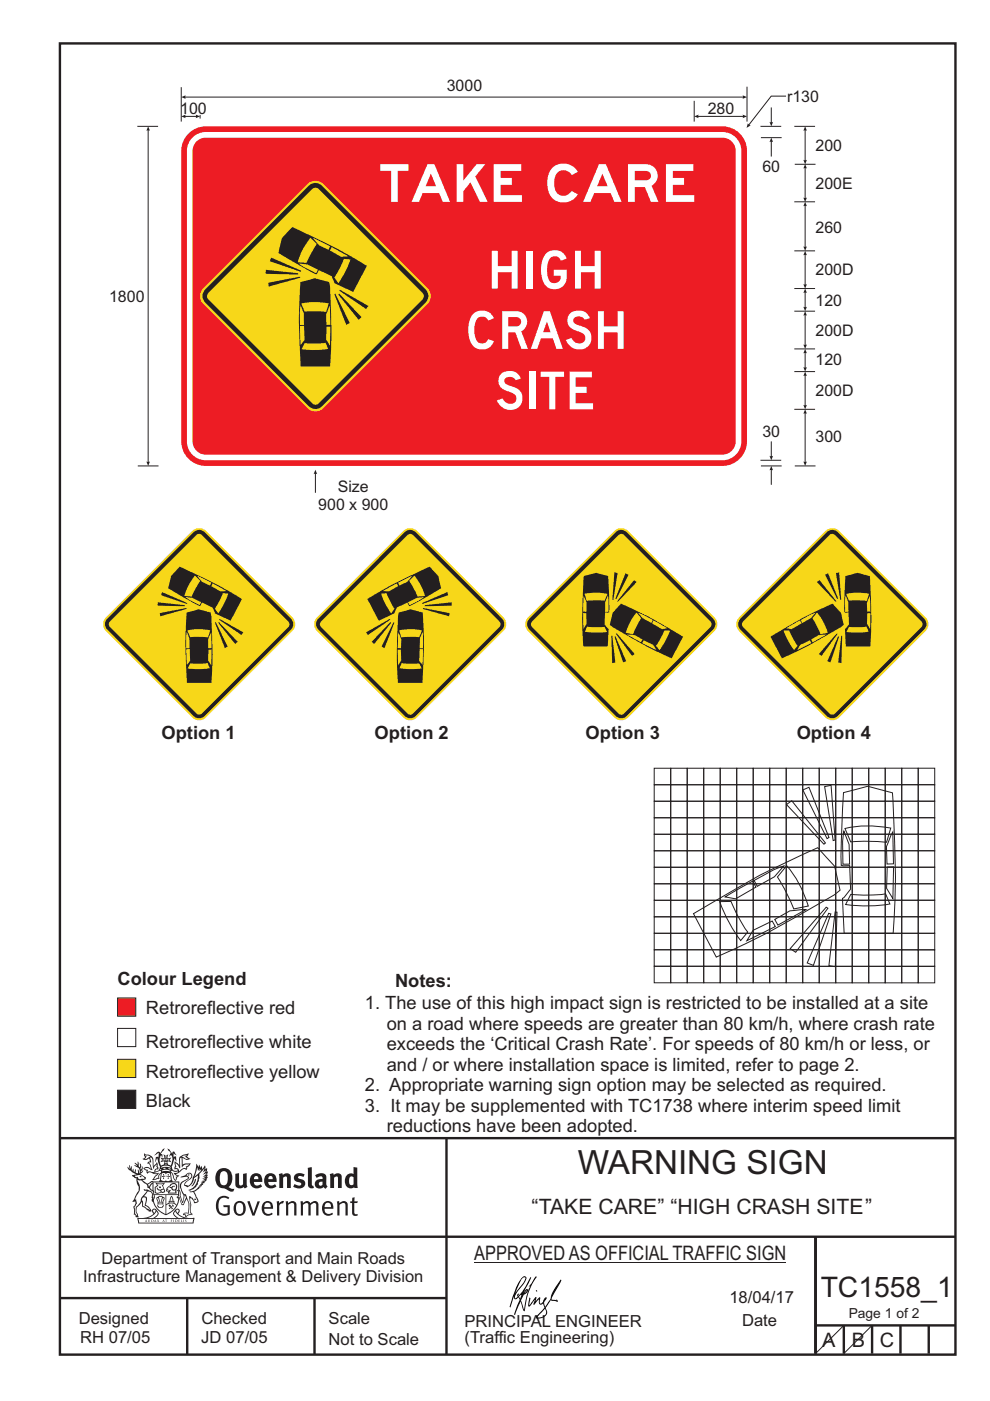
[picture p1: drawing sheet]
<svg xmlns="http://www.w3.org/2000/svg" width="210mm" height="297mm" viewBox="0 0 210 297" stroke-linecap="round" stroke-linejoin="round" font-family="sans-serif">
<g fill="none" stroke="#231f20" stroke-width=".51">
<path d="M12.7 9.2h190v278h-190zM12.7 241.3h189.9M94.7 241.4v45.8M12.7 262.2h190.1M12.7 275.2h82M39.7 275.2v12M66.7 275.2v12M173 262.2v24.8M173 281h29.7M179 281v6M185 281v6M191 281v6"/>
<path d="M197 281v6"/>
</g>
<path d="M100.6 267.7h66.2" fill="none" stroke="#231f20" stroke-width=".21"/>
<g fill="#231f20">
<path d="M47 248.5a2.55 2.55 0 0 0 0 2.7l.3 .1a.81 .81 0 0 0 1-.9v-.6a1.04 1.04 0 0 0-1.1-1.5zM46.3 248.1a1.82 1.82 0 0 1 2.1-.2 1.82 1.82 0 0 1 .9 1.9 2.29 2.29 0 0 1-.8 1.9l.7 .3h.5l-.2 .6a2.87 2.87 0 0 1-2-.7 2.12 2.12 0 0 1-1.7-3.1z" fill-rule="evenodd"/>
<path d="M49.9 248.9l.8-.2v2a.46 .46 0 0 0 .2 .6 .46 .46 0 0 0 .7-.2v-2.2l.7-.2v2.4l.2 .5-.6 .4-.2-.3a1.02 1.02 0 0 1-1.2 .2 1.02 1.02 0 0 1-.6-1.1z" fill-rule="evenodd"/>
<path d="M54 249.5l-.1 .5h.9a.49 .49 0 0 0-.2-.6 .49 .49 0 0 0-.6 .1zM53.4 249.2a1.34 1.34 0 0 1 1.6-.3 1.34 1.34 0 0 1 .6 1.5v.2h-1.7a.77 .77 0 0 0 .5 .8 .77 .77 0 0 0 .9-.3l.3 .4a1.59 1.59 0 0 1-2.1 .2 1.59 1.59 0 0 1-.4-2z" fill-rule="evenodd"/>
<path d="M57 249.5l-.1 .5h.9a.49 .49 0 0 0-.2-.6 .49 .49 0 0 0-.6 .1zM56.4 249.2a1.34 1.34 0 0 1 1.6-.3 1.34 1.34 0 0 1 .7 1.5v.2h-1.8a.77 .77 0 0 0 .5 .8 .77 .77 0 0 0 .9-.3l.3 .4a1.59 1.59 0 0 1-2 .2 1.59 1.59 0 0 1-.5-2z" fill-rule="evenodd"/>
<path d="M59.1 248.9l.8-.2 .1 .4a.95 .95 0 0 1 1-.3 .95 .95 0 0 1 .7 .8v2.3h-.8v-2.3a.46 .46 0 0 0-.8 .1v2.2h-.9z" fill-rule="evenodd"/>
<path d="M62.5 249.1a1.75 1.75 0 0 1 2.1-.1l-.2 .5-.6-.2a.43 .43 0 0 0-.6 .3l.4 .3a1.04 1.04 0 0 1 1.2 1.2 1.04 1.04 0 0 1-1.4 .9l-1.2-.4 .3-.6 1 .4 .4-.4a.88 .88 0 0 0-1-.5l-.4-.2-.1-.4z" fill-rule="evenodd"/>
<path d="M65.3 247.6l.8-.2 .1 3.8 .2 .2 .2 .5a.88 .88 0 0 1-1-.1 .88 .88 0 0 1-.3-1z" fill-rule="evenodd"/>
<path d="M67.8 250.6a.43 .43 0 0 0-.1 .7 .43 .43 0 0 0 .7-.1v-.7zM66.8 249.2a1.7 1.7 0 0 1 2.4 .1v1.8l.3 .4-.4 .5-.5-.3a1.03 1.03 0 0 1-1.7-.2 1.03 1.03 0 0 1 .8-1.5h.7v-.4a.8 .8 0 0 0-1.2 .1z" fill-rule="evenodd"/>
<path d="M69.9 248.9l.8-.2 .1 .4a.95 .95 0 0 1 1-.3 .95 .95 0 0 1 .7 .8v2.3h-.8v-2.3a.46 .46 0 0 0-.8 .1v2.2h-.8z" fill-rule="evenodd"/>
<path d="M74.3 249.5a1.48 1.48 0 0 0 0 1.7l.4 .1 .3-.2v-1.5l-.3-.2zM75 247.4l.8 .2 .1 4.3h-.7l-.1-.2a1.26 1.26 0 0 1-1.4 0 1.26 1.26 0 0 1-.6-1.3 1.29 1.29 0 0 1 .5-1.3 1.29 1.29 0 0 1 1.4-.2z" fill-rule="evenodd"/>
<path d="M46.4 253.9a1.72 1.72 0 0 1 2.2 0l-.2 .3a1.24 1.24 0 0 0-1.4-.1 1.24 1.24 0 0 0-.7 1.3 1.49 1.49 0 0 0 1.3 2l.7-.2v-1.3h-.9l-.1-.4h1.4v2a1.93 1.93 0 0 1-2.2-.1 1.93 1.93 0 0 1-.7-2.2l.2-.7z" fill-rule="evenodd"/>
<path d="M50.3 255.2a1.65 1.65 0 0 0 .3 2.2 .99 .99 0 0 0 1-1.5 .78 .78 0 0 0-.4-.8 .78 .78 0 0 0-.9 .1zM50 254.9a1.33 1.33 0 0 1 1.6-.1 1.33 1.33 0 0 1 .5 1.5 1.31 1.31 0 0 1-1.3 1.5 1.31 1.31 0 0 1-1.3-1.6l.1-.5z" fill-rule="evenodd"/>
<path d="M52.5 254.7l.4-.1 .9 2.6 .8-2.5h.5l-1.1 3h-.5z" fill-rule="evenodd"/>
<path d="M56.2 255.2l-.2 .7h1.4a.7 .7 0 0 0-.3-.8 .7 .7 0 0 0-.9 .1zM55.9 255a1.22 1.22 0 0 1 1.5-.2 1.22 1.22 0 0 1 .5 1.5h-1.9a.93 .93 0 0 0 .5 1 .93 .93 0 0 0 1.2-.2l.1 .3a1.43 1.43 0 0 1-1.7 .1 1.43 1.43 0 0 1-.6-1.7z" fill-rule="evenodd"/>
<path d="M58.7 254.8l.4-.2 .1 .5 .4-.3 .6-.2-.2 .6a.66 .66 0 0 0-.8 .6v1.9h-.4z" fill-rule="evenodd"/>
<path d="M60.6 254.8l.4-.2 .1 .5a.94 .94 0 0 1 1-.4 .94 .94 0 0 1 .8 .7v2.3h-.5l-.1-2.5a.81 .81 0 0 0-1.2 .3v2.2h-.4z" fill-rule="evenodd"/>
<path d="M63.7 254.7l.5-.1 .1 .5 .4-.3a.78 .78 0 0 1 1.1 .3 .9 .9 0 0 1 1-.5 .9 .9 0 0 1 .7 .8v2.3h-.4l-.1-2.5a.67 .67 0 0 0-1.1 .3v2.2h-.5v-2.4l-.4-.2-.7 .4v2.2h-.5z" fill-rule="evenodd"/>
<path d="M69 255.2l-.2 .7h1.4a.7 .7 0 0 0-.3-.8 .7 .7 0 0 0-.9 .1zM68.7 255a1.22 1.22 0 0 1 1.5-.2 1.22 1.22 0 0 1 .5 1.5h-1.9a.93 .93 0 0 0 .5 1 .93 .93 0 0 0 1.2-.2l.1 .3a1.44 1.44 0 0 1-1.7 .1 1.44 1.44 0 0 1-.6-1.7z" fill-rule="evenodd"/>
<path d="M71.4 254.8l.5-.2 .1 .5a.94 .94 0 0 1 1-.4 .94 .94 0 0 1 .7 .7v2.3h-.4l-.1-2.5a.81 .81 0 0 0-1.2 .3v2.2h-.5z" fill-rule="evenodd"/>
<path d="M74.7 254l.5-.2v.9h.7l-.1 .4h-.7l.1 2.2 .1 .1h.5l.1 .3a.75 .75 0 0 1-1.2-.6v-2h-.4v-.4h.4z" fill-rule="evenodd"/>
<path d="M30.8 244.9l1.1 .3-.9 .5h-.4l.5-.5zM31.8 245.5l.2-.1a2.44 2.44 0 0 1 .4 2l.1 .4 .7-1-.1 .6 .3 .3a.57 .57 0 0 0-.6 .8l-1-.2-.5 .2 .1-.5-.7-.2 .6-.2 1 .5 .1-.1-.6-1.3-.2-.1 .5-.1zM30.7 244.5l-.2 .4 .3 .4-.6 .4a1.04 1.04 0 0 0 1.4-.1l.2 .7h-.4l-.2 .4a.94 .94 0 0 1 .9 1.1l-.2-.1a1.16 1.16 0 0 0-1.5-.1l.3 .4 .4 .2 .1 .5 .2 .2v-.2a.94 .94 0 0 1 1.1 .2h.9l-1.2 1.2a1.13 1.13 0 0 0 1.2-.2l.4-.1-.1-.4 .5-.7a.83 .83 0 0 0-.6 1.1l-.3-.1-.7 .3 1.1-1.4-.5 .2-.5-.1 1.3-.5-.2-.2-.8 .4v-.3l.2-.2 .3 .1 .1-.3-.2-.4v-.6l-.2-.3-.6 .9v-.7a1.42 1.42 0 0 0-1.7-1.8z" fill-rule="evenodd"/>
<path d="M38.5 245.3l.5-.3 .7-.1-.6 .3 .8 .5h-.3zM38.3 245.5h.2l.1 2a1.69 1.69 0 0 1 1.5-.7l-.7 .5 .1 .5a1.1 1.1 0 0 0-1.5 .6l-.1-.5-.2-.2h-.5l.2-.4-.2-.7a1.42 1.42 0 0 1 .8 1.1l.2-.1zM37.1 246.2l.1 1-.2 .3v.5l.6-.1 .1 .2a.96 .96 0 0 1-1.1-.1l-.1 .1a1.06 1.06 0 0 0 1.3 .2v.1a.72 .72 0 0 1-1 .2l.3 .5 .6 .3-.4 .1-.1 .7-.3-.4-.3-1.1-.4-.4 .4 .9a1.54 1.54 0 0 0 .6 1.2l.2-.3a.58 .58 0 0 1 .5-.7l.1-.2h-.3l-.4-.3 .9-.5a.93 .93 0 0 1 1.1-.5l.1 .2 .2-.1 .1-.5a.99 .99 0 0 0 .7-.9l-1.3 .1-.4 .3v-1.5l.9 .4 .8-.3h-.3l-.5-.4 .4-.7-.7 .2a1.46 1.46 0 0 0-1.3 2.1v.4l-.2-.4z" fill-rule="evenodd"/>
<path d="M35.6 248.9l.2 .1-.1 .4h.3l-.3 .1v.5l-.1-.6h-.3l.3-.1z" fill-rule="evenodd"/>
<path d="M34.6 248.9l.2 .1-.1 .3 .4 .1h-.4v.6l-.1-.5-.3-.1h.3z" fill-rule="evenodd"/>
<path d="M34.3 248.8a.57 .57 0 0 1 .9 .2 .57 .57 0 0 1 .9-.2l.2 1.4-.2 .1a.57 .57 0 0 1-.9-.1 .69 .69 0 0 1-1.1 0zM34.2 248.1l-.3 2.1-.2 .4h2.9l-.1-.4-.3-2.1h-.2v.3l-.8-.1-.9 .1 .1-.3z" fill-rule="evenodd"/>
<path d="M34.2 252.4a.3 .3 0 0 0 .6 0 .3 .3 0 0 0-.6 0zM33.3 251l.3 .3-.3 .3a.79 .79 0 0 0 0 1.3l.8-.2-.1-.3a.55 .55 0 0 1-.7-.6h.1l.1 .3 .4 .1 .8-.2-.4-.7 .4-.3-.7 .1zM33 250.7l1.1 .2 .9-.2-.4 .7 .4 1.1a.56 .56 0 0 1-.8 .3l-.2 .1a.73 .73 0 0 1-.9 .1 .73 .73 0 0 1-.3-.9v-.4l.5-.4z" fill-rule="evenodd"/>
<path d="M35.6 251.9l.7-.5a.58 .58 0 0 1 1-.1 .58 .58 0 0 1-.5 .9l-.2-.3a.43 .43 0 0 1 .6-.3v-.1a.57 .57 0 0 0-.8 .2l-.2-.1-.3 .2 .4 .1a.55 .55 0 0 0 .9 .5v.5h-1.3l.3-.4-.1-.2-.6 .1 .2-.2-.2-.1zM35.4 251.8l-.1 .2a.39 .39 0 0 0 .2 .7l.3-.1-.2 .5h1.9l-.1-.8a.86 .86 0 0 0-.1-1.4 .86 .86 0 0 0-1.3 .4z" fill-rule="evenodd"/>
<path d="M36 254.8h.8v.2h-.8zM36.4 253.8l.2 .8h-.4zM36.4 253.5l-.3 .5-.1 .6h-.2v.4l-.7 .4 .1 .2a1.48 1.48 0 0 1 2.2 .1l.2-.1-.6-.5v-.5h-.2l-.1-.6z" fill-rule="evenodd"/>
<path d="M35.8 255.4l.3 .1 .2 .3 .3-.2-.2-.2a.38 .38 0 0 1 .4 .5l-.1-.2-.3 .3 .3 .2-.3 .2-.1-.3-.4 .3-.1-.2 .4-.3-.2-.1-.1 .1z" fill-rule="evenodd"/>
<path d="M34.5 254h.2v.2l-.3 .6h-.1zM33.6 255.3h.9v.2a.55 .55 0 0 1-.8 .4v-.2h-.2zM33.4 254h.2l.2 .8h-.2zM33.6 255h.8l.1 .1-.8 .1zM33.8 253.7h.5l-.2 1.1h-.2zM33.3 253.8l-.1 .3 .3 1.2a.48 .48 0 0 0-.1 .5 .48 .48 0 0 0 .4 .3l.6-.1a.49 .49 0 0 0 .2-.7l.3-1.2-.1-.3a1.42 1.42 0 0 0-1.5 0z" fill-rule="evenodd"/>
<path d="M33.6 251.6h.5l.1 .3h-.4z" fill-rule="evenodd"/>
<path d="M41.3 250.1l.3-.2-.2 .9-.6 .7h-.2l.5-.7z" fill-rule="evenodd"/>
<path d="M39.7 249l.3-.2 .5 .2a.88 .88 0 0 1-.6 1.1 1.22 1.22 0 0 0-.8 1.3l.5 .2a.72 .72 0 0 0 .9-.4l.5-.8 .2-.6 .8-.6v.3a2.85 2.85 0 0 1-2 2.8l.1 .1a2.13 2.13 0 0 0 1.9-1.5l-.1-.2a2.01 2.01 0 0 0 .3-1.8l1.2-1.3-.4 1 .7-.5-.7 1 .8-.4-.8 .8 .7-.1-.9 .5 .8-.1-.8 .4h.7l-.8 .3 .3 .2h-.4l.2 .4-.4-.1 .2 .3h-.4l.1 .3h-.1a2.16 2.16 0 0 1-2 1l.1 .2h.4a.76 .76 0 0 1 .7 .7l.5 1.2-.6 .2a1.45 1.45 0 0 0-1.2-1.3l.3 1.8-.1 1.9 .4 .2a1.07 1.07 0 0 0-1.2 .4v-.3l-.5-.2a.87 .87 0 0 1 1-.1l.1-.7a4.4 4.4 0 0 0-.6-3.1l-.1-.3h-.2a2.16 2.16 0 0 1-.7-2.2l.3-.3 1.2-.8a.55 .55 0 0 0-.4-.7zM37.8 252.4a.76 .76 0 0 1 .3 1.1l.6 1.6 .4-1.7 .2 .1a.61 .61 0 0 1-.1 .9l-.3 .9h-.2l-.7-1.6-.3 .1a1.18 1.18 0 0 0 .1-1.4zM41.8 247.5l.2 .8 .3-.6v.6l.3-.5a1.9 1.9 0 0 1-1.1 1.4l-.3 .3zM38.2 249.6l1.4-.1 .2 .1v.3l-.5 .3a1.26 1.26 0 0 0-1 1.9l.2 .7a1.84 1.84 0 0 1 .2 2l-.4-1.3a.96 .96 0 0 0-.4-1.3l-.4 .3a.78 .78 0 0 1-.1 1.3l.2 .2h.4l.4 1.1a.38 .38 0 0 0 .2 .4 .38 .38 0 0 0 .4-.1l.6-1.2a2.94 2.94 0 0 1 .3 2.5v.5l-.8-.1-.3 .4v.2l.4-.1 .1 .4 .2 .1a1.02 1.02 0 0 1 1.3-.5l-.1-.4-.3-.1 .2-1.7-.3-1.4 .1 .1a1.14 1.14 0 0 1 .7 .9 .63 .63 0 0 0 .9-.2 .63 .63 0 0 0-.2-.8l-.6-1.3 .9-.6 .2-.3 .2-.1v-.2h.3l-.1-.3h.4l-.1-.3 .5-.1-.2-.2 .5-.4 .1-.2-.3 .1 .5-.6-.3 .1 .3-.6-.4 .1 .4-.5v-.3l-.3 .2 .1-.6v-.3l-.4 .3-.1-.8-.5 .8-.2-.7-.2 .5-.3-.8-.1 .6-.5-.8-.1 1.4-.7 1.9a1.81 1.81 0 0 1-.9 1.4l-.6-.2a1.75 1.75 0 0 1 1.1-1.2 .75 .75 0 0 0 .1-1.3 .75 .75 0 0 0-1.2 .5z" fill-rule="evenodd"/>
<path d="M41.2 254.2l.3-.1 .1 .3h-.4z" fill-rule="evenodd"/>
<path d="M29.4 258.4h11.6l-.2 .8h-11.3zM31.3 258.2l.5-.1a2.48 2.48 0 0 0 1.4-1.3l.2 .6-.5 .5-.4 .3zM32.5 256.6l.3-.2 .2 .2-.3 .6zM37.2 256.8a2.65 2.65 0 0 0 1.8 1.4h-1.1l-.5-.3-.5-.5zM37.4 256.6l.2-.2 .3 .2-.3 .6zM29.2 258.2l.1 1.2h11.7l.3-1.1-.2-.1a4.1 4.1 0 0 1-3.3-.9l.3-.4-.1-.5a1.06 1.06 0 0 0-1.3 .9l.2 .4 .6 .5h-4.7l.3-.1a.84 .84 0 0 0 .6-.7 .84 .84 0 0 0-.5-.9l-.3-.2-.5 .1-.1 .5 .3 .4a4.2 4.2 0 0 1-3.4 .9z" fill-rule="evenodd"/>
<path d="M31 258.7l.1 .2h-.2zM31 258.6l-.3 .5 .4-.1 .2 .1z" fill-rule="evenodd"/>
<path d="M31.3 258.6h.2v.4a.25 .25 0 0 0 .3-.1 .25 .25 0 0 0-.1-.3h.1a.29 .29 0 0 1 0 .4 .29 .29 0 0 1-.4 0 .29 .29 0 0 1 0-.4z" fill-rule="evenodd"/>
<path d="M32.2 258.6a.22 .22 0 0 1 .3 .2 .22 .22 0 0 1-.3 .2zM32 258.6v.5a.33 .33 0 0 0 .5-.1 .33 .33 0 0 0 0-.4 .33 .33 0 0 0-.5 0z" fill-rule="evenodd"/>
<path d="M32.9 258.7l.1 .2h-.2zM32.9 258.6l-.2 .5 .3-.1 .2 .1z" fill-rule="evenodd"/>
<path d="M33.3 258.6h.2v.2l.3-.2-.2 .2 .2 .3-.3-.2-.1 .2h-.1l.2-.3z" fill-rule="evenodd"/>
<path d="M34.7 258.7l.1 .2h-.2zM34.7 258.6l-.3 .5 .4-.1 .2 .1z" fill-rule="evenodd"/>
<path d="M35 258.6h.4h-.1v.5h-.2l.1-.5z" fill-rule="evenodd"/>
<path d="M36.2 258.6h.3h-.2v.2h.2h-.2l.1 .3h-.2z" fill-rule="evenodd"/>
<path d="M36.7 258.6h.2v.5h-.2z" fill-rule="evenodd"/>
<path d="M37.3 258.6a.22 .22 0 0 1 .3 .2 .22 .22 0 0 1-.3 .2zM37.1 258.6v.5a.33 .33 0 0 0 .5-.1 .33 .33 0 0 0 0-.4 .33 .33 0 0 0-.5 0z" fill-rule="evenodd"/>
<path d="M37.8 258.6h.3h-.1v.2h.1h-.1v.2l.1 .1h-.3z" fill-rule="evenodd"/>
<path d="M38.3 258.6h.3l-.1 .4 .2 .1h-.4z" fill-rule="evenodd"/>
<path d="M38.9 258.6h.2v.5h-.2z" fill-rule="evenodd"/>
<path d="M39.3 258.6h.2l-.2 .1 .2 .2-.1 .2h-.1v-.2l.2 .1z" fill-rule="evenodd"/>
<path d="M34.2 247.4a1.51 1.51 0 0 1 2 .2 2.67 2.67 0 0 0-2.1 0zM35.7 247.6l.4 .2 .1 .2-.4-.1zM34.6 247.7l.4-.1 .2 .2h-.4zM34 247.9l.3 .1-.3 .1zM34.9 246.9l.3-.2 .2 .2zM34.9 245.7h.2v.4h-.2zM35 245.1l.2 .2 .2-.2-.1 .4h-.2zM35.1 246.3h.2l.1 .4-.2-.2-.2 .2zM35.3 245.7h.2v.4h-.2zM34.4 245.7l.3 .1v.2l-.3 .1 .2-.2zM35.7 245.8l.3-.1-.2 .2 .2 .2-.4-.1zM32.7 244.9l1-.5-.1 1-.2-.1-.4 .1-.2 1.1 .5-1 .2 .9a1.84 1.84 0 0 1 .3 1.7l.4 .1a2.48 2.48 0 0 1 2.2 .1l.2-.3-.2-.7 .7-1.7 .4 .6-.2-1-.2-.1-.2 .3v-.9l.6 .4-.6-.7h-.3l-.1 .4-.5-.8-.5-.3 .2 .4 .5 .6-.4 .7 .4-.3a2.06 2.06 0 0 1 0 2.2l-.6-.2-.1-.6 .1-.1 .8 .2-.4-.5 .4-.5-.7 .2-.2-.2 .2-.7-.5 .4-.5-.4 .2 .7-.2 .2-.7-.2 .4 .5-.4 .5 .7-.2 .2 .1-.2 .6-.5 .2a2.02 2.02 0 0 1 0-2.2l.3 .5-.1-.6-.3-.1 .8-1.2-.5 .3-.4 .7-.2-.3a.8 .8 0 0 0-.8 .5z" fill-rule="evenodd"/>
<path d="M29.2 250.1l.3 .2a.61 .61 0 0 1 .8 .3l.3 .2a.8 .8 0 0 1 .6 1l.4 .1 .5 .6a1 1 0 0 1 .5 1l-.1 .7v-.5h-.1a.96 .96 0 0 0-.8-1.3l-.3-.2h-.6l-.1-.1-.2 .1 .2 .3h.5l-1.1 1.4-.2 .9-.4 .6a1.33 1.33 0 0 0-.5 1.8l.2 .5a1.26 1.26 0 0 1-.5-1.4l-.1-.4a1.56 1.56 0 0 0 .4-1.7l-.3 .2 .2-.5a3.2 3.2 0 0 0 .7-3zM30.4 253.9h.4a2.06 2.06 0 0 1-.1 1.6l.7 .5 .4 .5-.6-.2-.8-.6-.1-.9a.51 .51 0 0 1 .1-.9zM28.6 249.3a1.52 1.52 0 0 1 2.1 .6l-1.1 .1-.2-.1-.2-.4-.4 .1zM27.5 247v.8l-.3-.4-.2 .1a3.1 3.1 0 0 0 2 1.5l-1 .1 .5 .6 .5 .1v1.1a1.84 1.84 0 0 1-.2 2.5l-.4 .9-.4 .4 .3 .1 .4-.1 .1 .4-.2 .5-.3 .2 .1 1.8 .2-.1 .2 .6h.2l.4-.1-.1-.5a1.3 1.3 0 0 1-.1-1.6l.8-1.1 .2 1.1 .6 .2 .4 .6 .2-.2 .2 .4 .5-.1a1.85 1.85 0 0 0-1.2-1.3l.1-.3a1.39 1.39 0 0 0 0-1.5h-.5l.5-.6a.66 .66 0 0 1 .9-.4 .66 .66 0 0 1 .3 .9l-.1 .4h.2v.1l-.2 .3 .2 .5 .2-.3a2.24 2.24 0 0 0 .1-2.2 .73 .73 0 0 1-.7-.6 .73 .73 0 0 1 .5-.8l.1-.2a.94 .94 0 0 0-.9 .8 .48 .48 0 0 1-.1-.5 .48 .48 0 0 1 .5-.3l.5-.3a.51 .51 0 0 0-.8 .2l-.5 .3-1-.8 .6-.1 .1-.5-1.1-.7 .5-.4v-.4l-.5 .5 .1-.2a.69 .69 0 0 0 .2-1.1v.5l-.3 .2 .1-1.1-.3-.2 .1 .6-.1 .2-.4-1.2v.6l-.7-.3 .6 .6-.6-.2 .2 .3a1 1 0 0 1 .8 1.5l-.2-.8v.8l-.5-.2-.1-.7-.2 .6-.2-.1v-.6l-.2 .4-.2-.2 .1-.7-.2 .5z" fill-rule="evenodd"/>
<path d="M29.5 249.5l.3-.2 .3 .3z" fill-rule="evenodd"/>
<path d="M32.4 250.5h5.6v2l-.2-.1v-1.7h-5.2v2.5h5.2v-.8l.1 .2-.1 1.1v-.3h-2.5v4a4.1 4.1 0 0 0 2.6-3.6l.1-.1a4 4 0 0 1-2.8 3.9 4.2 4.2 0 0 1-2.8-4.7l.1 1.3 .1-.1a3.8 3.8 0 0 0 2.5 3.3v-4h-2.5l-.2-.9z" fill-rule="evenodd"/>
<circle cx="40" cy="249.1" r=".17"/>
</g>
<g fill="#000">
<path d="M111.6 273.7l.2-.2-.5 .7zM110.4 274.5l.2 .1-.3 .8-.2-.5zM110.9 270.9h.5a9.3 9.3 0 0 1-2 3.1l-.1 .3 1-2.5zM110.6 271a14.7 14.7 0 0 0-2.2 4.9l-.3 1.2 .1 .1 .8-2.3a.42 .42 0 0 0 .2 .6 .42 .42 0 0 0 .6-.3l.2-.1 .2 .5-1.1 3.2h.2l1.1-2.9 .6 1.9 .2 .2 .2-.5a13.5 13.5 0 0 1 2-6.2l.4-.5-.1-.2-1.6 2.1 .4-.1a14.9 14.9 0 0 0-1.3 5.1l-.4-1.1a1.39 1.39 0 0 1 .2-1.9l.1-.2a.92 .92 0 0 0 .8-1.2 .75 .75 0 0 0-.8 .7l-.1 .2 1.6-3.4h-.1l-.4 .7a10.5 10.5 0 0 1-2.2 3.3l.2-.5a.32 .32 0 0 0-.4 .2 .32 .32 0 0 0 .1 .4l-.5 .4a3.2 3.2 0 0 1 1.1-2.3l.5-.6a2.49 2.49 0 0 0 .7-1.6l-.4-.2z" fill-rule="evenodd"/>
<path d="M113.7 273.6l.3 .2h-.3z" fill-rule="evenodd"/>
<path d="M115.6 277.5a1.15 1.15 0 0 1 .1 1.3 1.15 1.15 0 0 1-1.2 .5l-.6 .1zM112.2 275.2l-.2 1.6 .2 .2 1.2-1.5-.2 1.1 1.1-1.1a.94 .94 0 0 0 .4 1.1l.5-.3 .3 .9-1.2 1.3a.98 .98 0 0 0-.5 1 1.9 1.9 0 0 0 2.3-1.3l-.1-.2a1.02 1.02 0 0 1 .2-1.4l.6-1 1.5 .3-.2-.4v.2l-1.1-.1v-.3l2-3.6 .1-.2-.2-.2-1.7 2.8a6.6 6.6 0 0 1-1.6 2.9l-.1-.2a1.01 1.01 0 0 1 .4-1.4l.1-.2-.3-.1-.4 .4-.1 .5-.6 .4-.1-.4 .1-.9-.2-.1-.9 1 .3-1h-.2l-1.4 1.8 .3-1.5v-.1z" fill-rule="evenodd"/>
</g>
<path d="M179 281l-6 6M185 281l-6 6" fill="none" stroke="#231f20" stroke-width=".21"/>
<path d="M24.9 218h3.9v3.9h-3.9z" fill-rule="evenodd" fill="#fff" stroke="#231f20" stroke-width=".21"/>
<path d="M24.9 211.6h3.9v3.9h-3.9z" fill-rule="evenodd" fill="#ed1c24" stroke="#231f20" stroke-width=".21"/>
<path d="M24.9 224.6h3.9v3.9h-3.9z" fill-rule="evenodd" fill="#f7d719" stroke="#231f20" stroke-width=".21"/>
<path d="M24.9 231.1h3.9v3.9h-3.9z" fill-rule="evenodd" fill="#231f20" stroke="#231f20" stroke-width=".21"/>
<path d="M39 20.6h118.8" fill="none" stroke="#231f20" stroke-width=".21"/>
<g fill="#231f20">
<path d="M157.5 20.2l.9 .4-.9 .4z" fill-rule="evenodd"/>
<path d="M38.4 20.6l1-.4v.8z" fill-rule="evenodd"/>
</g>
<path d="M38.4 18.5v7.3M39 24.7h2.8M42.4 24.4v.7" fill="none" stroke="#231f20" stroke-width=".21"/>
<g fill="#231f20">
<path d="M41.5 24.3l.9 .4-.9 .4z" fill-rule="evenodd"/>
<path d="M38.4 24.7l1-.4v.8z" fill-rule="evenodd"/>
</g>
<path d="M40 28.3a5.2 5.2 0 0 1 3.6-1.5h109.6a5.2 5.2 0 0 1 5.2 5.2v61.6a5.2 5.2 0 0 1-5.2 5.2h-109.6a5.2 5.2 0 0 1-5.2-5.2v-61.6a5.2 5.2 0 0 1 1.6-3.7z" fill-rule="evenodd" fill="#ed1c24"/>
<path d="M40.8 29.2a4 4 0 0 1 2.8-1.2h109.6a4 4 0 0 1 4 4v61.6a4 4 0 0 1-4 4h-109.6a4 4 0 0 1-4-4v-61.6a4 4 0 0 1 1.2-2.8z" fill-rule="evenodd" fill="#fff"/>
<path d="M41.5 30.2a2.8 2.8 0 0 1 2.1-1h109.6a2.81 2.81 0 0 1 2.8 2.8v61.6a2.81 2.81 0 0 1-2.8 2.8h-109.6a2.81 2.81 0 0 1-2.8-2.8v-61.6l.1-.7z" fill-rule="evenodd" fill="#ed1c24"/>
<path d="M66.9 100.2v4.3" fill="none" stroke="#231f20" stroke-width=".21"/>
<path d="M66.9 99.6l.4 .9h-.8z" fill-rule="evenodd" fill="#231f20"/>
<path d="M166.7 20.4h-3.1l-4.9 6.2" fill="none" stroke="#231f20" stroke-width=".21"/>
<path d="M158.6 26.1l.6 .5-.9 .5z" fill-rule="evenodd" fill="#231f20"/>
<path d="M170.8 87.4v10.8" fill="none" stroke="#231f20" stroke-width=".21"/>
<g fill="#231f20">
<path d="M170.4 97.8h.8l-.4 1z" fill-rule="evenodd"/>
<path d="M170.8 86.8l.4 .9h-.8z" fill-rule="evenodd"/>
</g>
<path d="M170.8 53.8v6.8M168.5 78.8h4.4M168.5 74h4.4M168.5 66h4.4M168.5 61.2h4.4M168.5 86.8h4.4M168.6 98.8h4.4" fill="none" stroke="#231f20" stroke-width=".21"/>
<g fill="#231f20">
<path d="M170.4 60.2h.8l-.4 1z" fill-rule="evenodd"/>
<path d="M170.8 53.2l.4 .9h-.8z" fill-rule="evenodd"/>
</g>
<path d="M168.5 53.2h4.4M170.8 61.8v3.6" fill="none" stroke="#231f20" stroke-width=".21"/>
<g fill="#231f20">
<path d="M170.4 65h.8l-.4 1z" fill-rule="evenodd"/>
<path d="M170.8 61.2l.4 .9h-.8z" fill-rule="evenodd"/>
</g>
<path d="M170.8 27.4v6.8" fill="none" stroke="#231f20" stroke-width=".21"/>
<g fill="#231f20">
<path d="M170.4 33.9h.8l-.4 .9z" fill-rule="evenodd"/>
<path d="M170.8 26.8l.4 .9h-.8z" fill-rule="evenodd"/>
</g>
<path d="M168.5 26.8h4.4M168.6 34.8h4.4M170.8 43.4v9.2" fill="none" stroke="#231f20" stroke-width=".21"/>
<g fill="#231f20">
<path d="M170.4 52.2h.8l-.4 1z" fill-rule="evenodd"/>
<path d="M170.8 42.8l.4 .9h-.8z" fill-rule="evenodd"/>
</g>
<path d="M170.8 35.4v6.8M168.5 42.8h4.4" fill="none" stroke="#231f20" stroke-width=".21"/>
<g fill="#231f20">
<path d="M170.4 41.9h.8l-.4 .9z" fill-rule="evenodd"/>
<path d="M170.8 34.8l.4 .9h-.8z" fill-rule="evenodd"/>
</g>
<path d="M31.4 27.4v70.8" fill="none" stroke="#231f20" stroke-width=".21"/>
<g fill="#231f20">
<path d="M31 97.8h.8l-.4 1z" fill-rule="evenodd"/>
<path d="M31.4 26.8l.4 .9h-.8z" fill-rule="evenodd"/>
</g>
<path d="M29.1 26.8h4.4M29.2 98.8h4.4M163.6 99.4v3.4" fill="none" stroke="#231f20" stroke-width=".21"/>
<path d="M163.6 98.8l.4 .9h-.8z" fill-rule="evenodd" fill="#231f20"/>
<path d="M161.3 97.6h4.4M161.4 98.8h4.4M163.6 93.6v3.4" fill="none" stroke="#231f20" stroke-width=".21"/>
<path d="M163.2 96.6h.8l-.4 1z" fill-rule="evenodd" fill="#231f20"/>
<path d="M163.6 29.8v3.4" fill="none" stroke="#231f20" stroke-width=".21"/>
<path d="M163.6 29.2l.4 .9h-.8z" fill-rule="evenodd" fill="#231f20"/>
<path d="M161.3 26.8h4.4M161.4 29.2h4.4M163.6 22.8v3.4" fill="none" stroke="#231f20" stroke-width=".21"/>
<path d="M163.2 25.8h.8l-.4 1z" fill-rule="evenodd" fill="#231f20"/>
<path d="M158.4 18.4v7.4M147.2 21.4v4.4M147.8 24.7h10" fill="none" stroke="#231f20" stroke-width=".21"/>
<g fill="#231f20">
<path d="M157.5 24.3l.9 .4-.9 .4z" fill-rule="evenodd"/>
<path d="M147.2 24.7l1-.4v.8z" fill-rule="evenodd"/>
</g>
<path d="M170.8 66.6v6.8" fill="none" stroke="#231f20" stroke-width=".21"/>
<g fill="#231f20">
<path d="M170.4 73h.8l-.4 1z" fill-rule="evenodd"/>
<path d="M170.8 66l.4 .9h-.8z" fill-rule="evenodd"/>
</g>
<path d="M170.8 74.6v3.6" fill="none" stroke="#231f20" stroke-width=".21"/>
<g fill="#231f20">
<path d="M170.4 77.8h.8l-.4 1z" fill-rule="evenodd"/>
<path d="M170.8 74l.4 .9h-.8z" fill-rule="evenodd"/>
</g>
<path d="M170.8 79.4v6.8" fill="none" stroke="#231f20" stroke-width=".21"/>
<g fill="#231f20">
<path d="M170.4 85.8h.8l-.4 1z" fill-rule="evenodd"/>
<path d="M170.8 78.8l.4 .9h-.8z" fill-rule="evenodd"/>
</g>
<path d="M65.2 39a2.42 2.42 0 0 1 3.4 0l22.1 22.1a2.41 2.41 0 0 1 0 3.4l-22.1 22.1a2.42 2.42 0 0 1-3.4 0l-22.1-22.1a2.41 2.41 0 0 1 0-3.4z" fill-rule="evenodd" fill="#f7d719"/>
<path d="M65.5 39.3a1.95 1.95 0 0 1 2.8 0l22 22.1a1.92 1.92 0 0 1 0 2.7l-22.2 22.2a1.94 1.94 0 0 1-2.6-.1l-22-22.1a1.9 1.9 0 0 1 0-2.7z" fill-rule="evenodd" fill="#231f20"/>
<path d="M44.2 62.1l22.1-22.1a.98 .98 0 0 1 1.2 0l22.1 22.1a1 1 0 0 1 0 1.4l-22.1 22.1-.7 .2-.5-.2-22.1-22.1a.99 .99 0 0 1 0-1.4z" fill-rule="evenodd" fill="#f7d719"/>
<g fill="#231f20">
<path d="M63.7 59.8a109.9 109.9 0 0 0 .1 17.9h6.2l.3-7.6-.3-9.4-.2-.9-3-.8zM63.9 64.4l.7 1.7 2-.1 2.6 .1 .5-1.8a14.1 14.1 0 0 0-5.8 .1zM64.6 72.7l-.6 1.3a18.7 18.7 0 0 0 5.6 0l-.5-1.3-2.2 .1zM63.8 64.7l-.2 1.3v2.9h.9l-.1-2.5zM69.3 69.3l-.1 2.7 .8 1.3 .1-4.1zM70 64.8l-.8 1.9v2.2h.9zM63.6 69.1l.2 4 .8-1-.1-3z" fill-rule="evenodd"/>
<path d="M62 48.1l-2.2 2.4-.8 3.1 8.1 4.6 .5-.9 2.7 1.3 .6 1.4 4 1.9 2.9-5.5-6.6-3.8zM65.8 50.4a14.1 14.1 0 0 0-2.6 5.2l1.8 .1 .8-1.7 1.4-2.3zM72.9 54.9l-.8 2-1.2 1.9 .9 1.2a18.7 18.7 0 0 0 2.5-5zM63.4 55.9l1.1 .7 2.6 1.3 .3-.7-2.2-1.1zM70.4 52.4l-.4 .7 2.4 1.4 1.5-.2zM66.4 50.4l1.3 1.6 2 1 .3-.8z" fill-rule="evenodd"/>
<path d="M56.9 59.9l6.7-1.2 .1 .2-6.7 1.9z" fill-rule="evenodd"/>
<path d="M56.4 57.2l6.8 .7v.3l-6.9-.1z" fill-rule="evenodd"/>
<path d="M57.5 54.6l6.4 2.8-.1 .2-6.6-2.2z" fill-rule="evenodd"/>
<path d="M72.1 61.4l6.1 3.5-.5 .6-5.7-3.8z" fill-rule="evenodd"/>
<path d="M71.9 62.2l4.8 5.1-.6 .5-4.4-5.3z" fill-rule="evenodd"/>
<path d="M70.9 62.4l.2-.2 3.1 6.3-.8 .4z" fill-rule="evenodd"/>
</g>
<path d="M175.1 112.5a2.02 2.02 0 0 1 2.8 0l18.4 18.4a2.01 2.01 0 0 1 0 2.9l-18.4 18.4a2.02 2.02 0 0 1-2.8 0l-18.4-18.4a2.01 2.01 0 0 1 0-2.9z" fill-rule="evenodd" fill="#f7d719"/>
<path d="M175.4 112.8a1.62 1.62 0 0 1 2.3 0l18.3 18.4a1.59 1.59 0 0 1 0 2.3l-18.3 18.3a1.63 1.63 0 0 1-2.3 0l-18.4-18.3a1.61 1.61 0 0 1 0-2.3z" fill-rule="evenodd" fill="#231f20"/>
<path d="M176 113.4a.81 .81 0 0 1 1.1 0l18.3 18.4a.82 .82 0 0 1 0 1.2l-18.3 18.3-.5 .2-.6-.2-18.4-18.3a.83 .83 0 0 1 0-1.3z" fill-rule="evenodd" fill="#f7d719"/>
<g fill="#231f20">
<path d="M163.4 135l2.4 4.6 6.1-2.9 6.4-3.7 .7-.5-.6-2.6-1.8-1.9a91.6 91.6 0 0 0-13.2 7zM173.3 129.9l-1 1.2 1.8 3.4 1.5-.3-1.2-2.7zM166.2 133.7l.8 2 1.4 2.1 .8-.9-1.8-3.2zM169.8 131.5l.4 .6 1.8-1 1-1.2zM169.7 136.7l-.6 1.1 3-1.5-.3-.5zM172 135.6l.4 .6 2.9-1.7h-.4a4.7 4.7 0 0 0-2.9 1.1zM166.8 133.2l1.1 .2 2.1-1.2-.3-.7z" fill-rule="evenodd"/>
<path d="M179.3 122.1l-.2 7.7 .9 .1 .1 2.5-.9 .9 .2 3.7h5.2l.2-6.7-.3-8.2-2.6-.6zM179.5 125.9l.6 1.5h3.8l.4-1.5-2.9-.2zM180.1 132.9l-.6 1.1 2.2 .1 2.5-.2-.4-1zM179.4 126.2l-.1 3.5h.7l-.1-2.1zM184 130l-.1 2.3 .7 1.1v-3.4zM184.5 126.3l-.2 .4a4.7 4.7 0 0 0-.4 3h.7z" fill-rule="evenodd"/>
<path d="M173.3 123.4l.5-.4 3.6 4.5-.2 .1z" fill-rule="evenodd"/>
<path d="M175 121.9l.6-.3 2.2 5.3-.2 .1z" fill-rule="evenodd"/>
<path d="M177.3 121.5l.7-.1 .4 5.8h-.2z" fill-rule="evenodd"/>
<path d="M178.4 134.8h.2l-.1 5.8-.7-.1z" fill-rule="evenodd"/>
<path d="M177.8 134.9l.2 .1-1.9 5.4-.6-.2z" fill-rule="evenodd"/>
<path d="M177.5 134.3l.2 .1-3.4 4.7-.6-.4z" fill-rule="evenodd"/>
</g>
<g fill="none" stroke="#231f20" stroke-width=".21">
<path d="M138.8 162.9h3.5v3.5h-3.5zM138.8 166.4h3.5v3.5h-3.5zM138.8 169.9h3.5v3.5h-3.5zM138.8 173.4h3.5v3.5h-3.5zM138.8 176.9h3.5v3.5h-3.5zM142.3 162.9h3.5v3.5h-3.5zM142.3 166.4h3.5v3.5h-3.5zM142.3 169.9h3.5v3.5h-3.5zM142.3 173.4h3.5v3.5h-3.5zM142.3 176.9h3.5v3.5h-3.5zM145.8 162.9h3.5v3.5h-3.5zM145.8 166.4h3.5v3.5h-3.5z"/>
<path d="M145.8 169.9h3.5v3.5h-3.5zM145.8 173.4h3.5v3.5h-3.5zM145.8 176.9h3.5v3.5h-3.5zM149.3 162.9h3.5v3.5h-3.5zM149.3 166.4h3.5v3.5h-3.5zM149.3 169.9h3.5v3.5h-3.5zM149.3 173.4h3.5v3.5h-3.5zM149.3 176.9h3.5v3.5h-3.5zM152.8 162.9h3.5v3.5h-3.5zM152.8 166.4h3.5v3.5h-3.5zM152.8 169.9h3.5v3.5h-3.5zM152.8 173.4h3.5v3.5h-3.5z"/>
<path d="M152.8 176.9h3.5v3.5h-3.5zM156.3 162.9h3.5v3.5h-3.5zM156.3 166.4h3.5v3.5h-3.5zM156.3 169.9h3.5v3.5h-3.5zM156.3 173.4h3.5v3.5h-3.5zM156.3 176.9h3.5v3.5h-3.5zM159.8 162.9h3.5v3.5h-3.5zM159.8 166.4h3.5v3.5h-3.5zM159.8 169.9h3.5v3.5h-3.5zM159.8 173.4h3.5v3.5h-3.5zM159.8 176.9h3.5v3.5h-3.5zM163.3 162.9h3.5v3.5h-3.5z"/>
<path d="M163.3 166.4h3.5v3.5h-3.5zM163.3 169.9h3.5v3.5h-3.5zM163.3 173.4h3.5v3.5h-3.5zM163.3 176.9h3.5v3.5h-3.5zM166.8 162.9h3.5v3.5h-3.5zM166.8 166.4h3.5v3.5h-3.5zM166.8 169.9h3.5v3.5h-3.5zM166.8 173.4h3.5v3.5h-3.5zM166.8 176.9h3.5v3.5h-3.5zM166.8 170.6l1.1-.8 7.2 8.9-.3 .3zM170.3 162.9h3.5v3.5h-3.5zM170.3 166.4h3.5v3.5h-3.5z"/>
<path d="M170.3 169.9h3.5v3.5h-3.5zM170.3 173.4h3.5v3.5h-3.5zM170.3 176.9h3.5v3.5h-3.5zM170.3 167.5l1.3-.6 4.2 10.7-.4 .2zM173.8 162.9h3.5v3.5h-3.5zM173.8 166.4h3.5v3.5h-3.5zM173.8 169.9h3.5v3.5h-3.5zM173.8 173.4h3.5v3.5h-3.5zM173.8 176.9h3.5v3.5h-3.5zM174.9 166.8l1.4-.3 .8 11.6-.4 .1zM177.3 162.9h3.5v3.5h-3.5zM177.3 166.4h3.5v3.5h-3.5z"/>
<path d="M177.3 169.9h3.5v3.5h-3.5zM177.3 173.4h3.5v3.5h-3.5zM177.3 176.9h3.5v3.5h-3.5zM178.9 168.1l5.1-1.4 5.3 1.4a210.5 210.5 0 0 1 .1 29.8h-10.4l-.3-7.4 .3-.2 1.4-1.8-.2-5h-1.8l.1-6.5zM179 176.2l1.1 2.8 .1 4.2h-1.4l-.1-4.5zM179.2 175.7a23.5 23.5 0 0 1 9.7-.1l-.9 3-4.2-.2-3.4 .1zM180.8 162.9h3.5v3.5h-3.5zM180.8 166.4h3.5v3.5h-3.5zM180.8 169.9h3.5v3.5h-3.5zM180.8 173.4h3.5v3.5h-3.5zM180.8 176.9h3.5v3.5h-3.5zM184.3 162.9h3.5v3.5h-3.5z"/>
<path d="M184.3 166.4h3.5v3.5h-3.5zM184.3 169.9h3.5v3.5h-3.5zM184.3 173.4h3.5v3.5h-3.5zM184.3 176.9h3.5v3.5h-3.5zM187.8 162.9h3.5v3.5h-3.5zM187.8 166.4h3.5v3.5h-3.5zM187.8 169.9h3.5v3.5h-3.5zM187.8 173.4h3.5v3.5h-3.5zM187.8 176.9h3.5v3.5h-3.5zM189.4 176.4l.1 6.8h-1.4l-.1-3.7zM191.3 162.9h3.5v3.5h-3.5zM191.3 166.4h3.5v3.5h-3.5z"/>
<path d="M191.3 169.9h3.5v3.5h-3.5zM191.3 173.4h3.5v3.5h-3.5zM191.3 176.9h3.5v3.5h-3.5zM194.8 162.9h3.5v3.5h-3.5zM194.8 166.4h3.5v3.5h-3.5zM194.8 169.9h3.5v3.5h-3.5zM194.8 173.4h3.5v3.5h-3.5zM194.8 176.9h3.5v3.5h-3.5zM138.8 197.9h3.5v3.5h-3.5zM138.8 180.4h3.5v3.5h-3.5zM138.8 183.9h3.5v3.5h-3.5zM138.8 187.4h3.5v3.5h-3.5z"/>
<path d="M138.8 190.9h3.5v3.5h-3.5zM138.8 194.4h3.5v3.5h-3.5zM142.3 197.9h3.5v3.5h-3.5zM142.3 180.4h3.5v3.5h-3.5zM142.3 183.9h3.5v3.5h-3.5zM142.3 187.4h3.5v3.5h-3.5zM142.3 190.9h3.5v3.5h-3.5zM142.3 194.4h3.5v3.5h-3.5zM145.8 197.9h3.5v3.5h-3.5zM145.8 180.4h3.5v3.5h-3.5zM145.8 183.9h3.5v3.5h-3.5zM145.8 187.4h3.5v3.5h-3.5z"/>
<path d="M145.8 190.9h3.5v3.5h-3.5zM145.8 194.4h3.5v3.5h-3.5zM147.1 193.7l2.5-1.4a168.5 168.5 0 0 1 23.8-12.6l3.6 4 1.2 5-1.3 1-13.8 7.9-11.2 5.3zM149.3 197.9h3.5v3.5h-3.5zM149.3 180.4h3.5v3.5h-3.5zM149.3 183.9h3.5v3.5h-3.5zM149.3 187.4h3.5v3.5h-3.5zM149.3 190.9h3.5v3.5h-3.5zM149.3 194.4h3.5v3.5h-3.5zM152.6 191.2l2.5-.1 1.6 3.4 1.9 3.1-1.5 1.8a31.1 31.1 0 0 1-4.5-8.2zM152.8 197.9h3.5v3.5h-3.5zM152.8 180.4h3.5v3.5h-3.5z"/>
<path d="M152.8 183.9h3.5v3.5h-3.5zM152.8 187.4h3.5v3.5h-3.5zM152.8 190.9h3.5v3.5h-3.5zM152.8 194.4h3.5v3.5h-3.5zM153.8 190.2l5.8-3.4 .7 1.3-4.3 2.5zM156.3 197.9h3.5v3.5h-3.5zM156.3 180.4h3.5v3.5h-3.5zM156.3 183.9h3.5v3.5h-3.5zM156.3 187.4h3.5v3.5h-3.5zM156.3 190.9h3.5v3.5h-3.5zM156.3 194.4h3.5v3.5h-3.5zM159.7 197.3l4.1-2 .6 1.1-6 3z"/>
<path d="M159.8 197.9h3.5v3.5h-3.5zM159.8 180.4h3.5v3.5h-3.5zM159.8 183.9h3.5v3.5h-3.5zM159.8 187.4h3.5v3.5h-3.5zM159.8 190.9h3.5v3.5h-3.5zM159.8 194.4h3.5v3.5h-3.5zM159.9 186.7l4.1-2.2 2.2-.9-1.9 2.3-3.7 2zM163.3 197.9h3.5v3.5h-3.5zM163.3 180.4h3.5v3.5h-3.5zM163.3 183.9h3.5v3.5h-3.5zM163.3 187.4h3.5v3.5h-3.5zM163.3 190.9h3.5v3.5h-3.5z"/>
<path d="M163.3 194.4h3.5v3.5h-3.5zM164.3 194.9l3.2-1.8 3.4-.2-5.9 3.2zM166.8 197.9h3.5v3.5h-3.5zM166.8 180.4h3.5v3.5h-3.5zM166.8 183.9h3.5v3.5h-3.5zM166.8 187.4h3.5v3.5h-3.5zM166.8 190.9h3.5v3.5h-3.5zM166.8 194.4h3.5v3.5h-3.5zM166.9 183.5a23.5 23.5 0 0 1 4.5 8.6l-3 .6-1.8-3.8-1.7-3zM170.3 197.9h3.5v3.5h-3.5zM170.3 180.4h3.5v3.5h-3.5zM170.3 183.9h3.5v3.5h-3.5z"/>
<path d="M170.3 187.4h3.5v3.5h-3.5zM170.3 190.9h3.5v3.5h-3.5zM170.3 194.4h3.5v3.5h-3.5zM173.8 180.4h3.5v3.5h-3.5zM173.8 183.9h3.5v3.5h-3.5zM173.8 187.4h3.5v3.5h-3.5zM173.8 190.9h3.5v3.5h-3.5zM173.8 194.4h3.5v3.5h-3.5zM173.8 197.9h3.5v3.5h-3.5zM175.2 192.3l.4 .3-6.8 9.3-1.2-.8zM175.8 193.6l.4 .2-3.7 10.9-1.3-.5zM177.1 193.4h.4l-.3 11.6-1.4-.3z"/>
<path d="M177.3 180.4h3.5v3.5h-3.5zM177.3 183.9h3.5v3.5h-3.5zM177.3 187.4h3.5v3.5h-3.5zM177.3 190.9h3.5v3.5h-3.5zM177.3 194.4h3.5v3.5h-3.5zM177.3 197.9h3.5v3.5h-3.5zM180.4 189.6l3.8 .2 3.6-.3 .9 2.2a31.1 31.1 0 0 1-9.3 .1zM180.8 180.4h3.5v3.5h-3.5zM180.8 183.9h3.5v3.5h-3.5zM180.8 187.4h3.5v3.5h-3.5zM180.8 190.9h3.5v3.5h-3.5zM180.8 194.4h3.5v3.5h-3.5z"/>
<path d="M180.8 197.9h3.5v3.5h-3.5zM184.3 180.4h3.5v3.5h-3.5zM184.3 183.9h3.5v3.5h-3.5zM184.3 187.4h3.5v3.5h-3.5zM184.3 190.9h3.5v3.5h-3.5zM184.3 194.4h3.5v3.5h-3.5zM184.3 197.9h3.5v3.5h-3.5zM187.8 180.4h3.5v3.5h-3.5zM187.8 183.9h3.5v3.5h-3.5zM187.8 187.4h3.5v3.5h-3.5zM187.8 190.9h3.5v3.5h-3.5zM187.8 194.4h3.5v3.5h-3.5z"/>
<path d="M187.8 197.9h3.5v3.5h-3.5zM188.2 183.8h1.3l-.1 6.7-1.4-2.2zM191.3 180.4h3.5v3.5h-3.5zM191.3 183.9h3.5v3.5h-3.5zM191.3 187.4h3.5v3.5h-3.5zM191.3 190.9h3.5v3.5h-3.5zM191.3 194.4h3.5v3.5h-3.5zM191.3 197.9h3.5v3.5h-3.5zM194.8 180.4h3.5v3.5h-3.5zM194.8 183.9h3.5v3.5h-3.5zM194.8 187.4h3.5v3.5h-3.5zM194.8 190.9h3.5v3.5h-3.5z"/>
<path d="M194.8 194.4h3.5v3.5h-3.5zM194.8 197.9h3.5v3.5h-3.5zM138.8 204.9h3.5v3.5h-3.5zM138.8 201.4h3.5v3.5h-3.5zM142.3 204.9h3.5v3.5h-3.5zM142.3 201.4h3.5v3.5h-3.5zM145.8 204.9h3.5v3.5h-3.5zM145.8 201.4h3.5v3.5h-3.5zM149.3 204.9h3.5v3.5h-3.5zM149.3 201.4h3.5v3.5h-3.5zM152.8 204.9h3.5v3.5h-3.5zM152.8 201.4h3.5v3.5h-3.5z"/>
<path d="M156.3 204.9h3.5v3.5h-3.5zM156.3 201.4h3.5v3.5h-3.5zM159.8 204.9h3.5v3.5h-3.5zM159.8 201.4h3.5v3.5h-3.5zM163.3 204.9h3.5v3.5h-3.5zM163.3 201.4h3.5v3.5h-3.5zM166.8 204.9h3.5v3.5h-3.5zM166.8 201.4h3.5v3.5h-3.5zM170.3 204.9h3.5v3.5h-3.5zM170.3 201.4h3.5v3.5h-3.5zM173.8 204.9h3.5v3.5h-3.5zM173.8 201.4h3.5v3.5h-3.5z"/>
<path d="M177.3 204.9h3.5v3.5h-3.5zM177.3 201.4h3.5v3.5h-3.5zM180.8 204.9h3.5v3.5h-3.5zM180.8 201.4h3.5v3.5h-3.5zM184.3 204.9h3.5v3.5h-3.5zM184.3 201.4h3.5v3.5h-3.5zM187.8 204.9h3.5v3.5h-3.5zM187.8 201.4h3.5v3.5h-3.5zM191.3 204.9h3.5v3.5h-3.5zM191.3 201.4h3.5v3.5h-3.5zM194.8 204.9h3.5v3.5h-3.5zM194.8 201.4h3.5v3.5h-3.5z"/>
</g>
<path d="M85.6 112.5a2.02 2.02 0 0 1 2.8 0l18.4 18.4a2.01 2.01 0 0 1 0 2.9l-18.4 18.4a2.02 2.02 0 0 1-2.8 0l-18.4-18.4a2.01 2.01 0 0 1 0-2.9z" fill-rule="evenodd" fill="#f7d719"/>
<path d="M85.9 112.8l.1-.1a1.59 1.59 0 0 1 2.1 .1l18.4 18.4a1.61 1.61 0 0 1 0 2.3l-18.4 18.3a1.63 1.63 0 0 1-2.2 0l-18.4-18.3a1.59 1.59 0 0 1 0-2.3z" fill-rule="evenodd" fill="#231f20"/>
<path d="M68.1 131.8l18.4-18.4a.81 .81 0 0 1 1 0l18.4 18.3a.83 .83 0 0 1 0 1.3l-18.4 18.3-.6 .2-.4-.2-18.4-18.3a.82 .82 0 0 1 0-1.2z" fill-rule="evenodd" fill="#f7d719"/>
<g fill="#231f20">
<path d="M84.6 129.9l2.5-.7 2.6 .7a91.5 91.5 0 0 1-.1 14.9h-5.2l-.2-6.7 .2-7.5zM84.7 133.6l2.9-.2 1.9 .3-.6 1.4h-3.8zM85.2 140.6l3.7 .1 .5 1-2.1 .2-2.6-.2zM89.6 134l.1 3.5-.7-.1 .1-2zM84.4 137.7l.6 .1 .1 2.2-.7 1.1zM84.4 134l.2 .4a4.7 4.7 0 0 1 .5 3h-.7zM89 137.6h.7l-.1 3.4-.7-.9z" fill-rule="evenodd"/>
<path d="M77.9 127l5.8-3.3 7.4-3.6 1.9 2 .6 2.6-6.7 3.8-.5-.8-2.2 1.1-.5 1.2-3.4 1.6zM86.8 123.1l1.1-1.1 1.6 2.5 .6 1.9-1.5 .1zM80.8 125.9l1.2-.1 1.7 3.3-.7 .9-1.2-1.8zM86.6 127.7l1.8-.9 1.5-.2-3 1.7zM81.2 125.3l2.9-1.6 .3 .6-1.9 1.1zM84.4 123.5l3-1.5-.2 .4a4.7 4.7 0 0 1-2.5 1.8z" fill-rule="evenodd"/>
<path d="M89.7 128.9l5.7 1.1-.1 .7-5.6-1.6z" fill-rule="evenodd"/>
<path d="M90.1 128.3l5.7-.6v.7l-5.7 .1z" fill-rule="evenodd"/>
<path d="M89.5 127.9l5.4-2.4 .2 .7-5.5 1.9z" fill-rule="evenodd"/>
<path d="M77.6 134.1l5.1-2.9 .1 .2-4.8 3.2z" fill-rule="evenodd"/>
<path d="M82.8 131.9l.2 .2-3.6 4.4-.6-.4z" fill-rule="evenodd"/>
<path d="M83.5 131.9l.2 .1-2.1 5.4-.7-.3z" fill-rule="evenodd"/>
</g>
<path d="M130.4 112.5a2.02 2.02 0 0 1 2.8 0l18.4 18.4a2.01 2.01 0 0 1 0 2.9l-18.4 18.4a2.02 2.02 0 0 1-2.8 0l-18.4-18.4a2.01 2.01 0 0 1 0-2.9z" fill-rule="evenodd" fill="#f7d719"/>
<path d="M130.6 112.8l.2-.1a1.59 1.59 0 0 1 2.1 .1l18.4 18.4a1.61 1.61 0 0 1 0 2.3l-18.4 18.3a1.63 1.63 0 0 1-2.3 0l-18.3-18.3a1.59 1.59 0 0 1 0-2.3z" fill-rule="evenodd" fill="#231f20"/>
<path d="M112.9 131.8l18.3-18.4a.81 .81 0 0 1 1.1 0l18.4 18.3a.83 .83 0 0 1 0 1.3l-18.4 18.3-.6 .2-.5-.2-18.3-18.3a.82 .82 0 0 1 0-1.2z" fill-rule="evenodd" fill="#f7d719"/>
<g fill="#231f20">
<path d="M131.7 128a91.6 91.6 0 0 1 13.2 7l-2.4 4.6-6.1-2.9-6.4-3.7-.7-.5 .6-2.6zM135 129.9l1 1.2-1.7 3.4-1.6-.3 1.2-2.7zM140.9 133.7h1.2l-.8 2-1.4 2.1-.8-.9zM135.3 129.9l3.2 1.6-.4 .6-1.8-1zM136.5 135.8l2.1 .9 .6 1.1-3-1.5zM133 134.5h.4a4.7 4.7 0 0 1 2.9 1.1l-.4 .6zM138.6 131.5l2.9 1.7-1.1 .2-2.1-1.2z" fill-rule="evenodd"/>
<path d="M123.8 122.1l2.6-.6 2.6 .6 .2 7.7-.9 .1-.1 2.5 .9 .9-.2 3.7h-5.2l-.2-6.7zM124 125.9l2.9-.2 1.9 .2-.6 1.5h-3.8zM124.5 132.9h3.7l.6 1.1-2.2 .1-2.5-.2zM128.9 126.2l.1 3.5h-.7l.1-2.1zM123.7 130h.6l.1 2.3-.7 1.1zM123.8 126.3l.2 .4a4.7 4.7 0 0 1 .4 3h-.7z" fill-rule="evenodd"/>
<path d="M134.5 123l.5 .4-3.9 4.2-.2-.1z" fill-rule="evenodd"/>
<path d="M132.7 121.6l.6 .3-2.6 5.1-.2-.1z" fill-rule="evenodd"/>
<path d="M130.3 121.4l.7 .1-.9 5.7h-.2z" fill-rule="evenodd"/>
<path d="M129.7 134.8h.2l.6 5.7-.7 .1z" fill-rule="evenodd"/>
<path d="M130.3 135l.2-.1 2.3 5.3-.6 .2z" fill-rule="evenodd"/>
<path d="M130.6 134.4l.2-.1 3.8 4.4-.6 .4z" fill-rule="evenodd"/>
</g>
<path d="M40.8 112.5a2.02 2.02 0 0 1 2.8 0l18.4 18.4a2.01 2.01 0 0 1 0 2.9l-18.4 18.4a2.02 2.02 0 0 1-2.8 0l-18.4-18.4a2.01 2.01 0 0 1 0-2.9z" fill-rule="evenodd" fill="#f7d719"/>
<path d="M41.1 112.8a1.62 1.62 0 0 1 2.3 0l18.3 18.4a1.59 1.59 0 0 1 0 2.3l-18.3 18.3a1.63 1.63 0 0 1-2.3 0l-18.4-18.3a1.61 1.61 0 0 1 0-2.3z" fill-rule="evenodd" fill="#231f20"/>
<path d="M41.7 113.4a.81 .81 0 0 1 1.1 0l18.3 18.4a.82 .82 0 0 1 0 1.2l-18.3 18.3-.5 .2-.6-.2-18.4-18.3a.83 .83 0 0 1 0-1.3z" fill-rule="evenodd" fill="#f7d719"/>
<g fill="#231f20">
<path d="M39.6 129.9a91.5 91.5 0 0 0 0 14.9h5.2l.3-6.7-.3-7.5-.1-.7-2.6-.7zM39.7 133.7l.6 1.4h3.8l.5-1.5-2.9-.2zM40.3 140.7l-.5 1 2.1 .2 2.6-.2-.5-1.1zM39.6 134l-.1 3.5 .7-.1v-2zM44.2 137.8l-.1 2.2 .7 1.1 .1-3.4zM44.8 134l-.2 .4a4.7 4.7 0 0 0-.4 3h.7zM39.5 137.6l.1 3.4 .7-.9-.1-2.5z" fill-rule="evenodd"/>
<path d="M38.1 120.1l-1.8 2-.6 2.6 6.7 3.8 .4-.8 2.3 1.1 .5 1.2 3.3 1.6 2.4-4.6-5.8-3.3zM41.3 122l-1.5 2.5-.7 1.9 1.6 .1 1.8-3.4zM47.2 125.8l-1.6 3.3 .7 .9 1.1-1.8 1-2.3zM39.3 126.6l3.1 1.7 .3-.6-1.9-.9zM45.1 123.7l-.3 .6 2 1.1 1.3-.1zM41.8 122l.2 .4a4.7 4.7 0 0 0 2.5 1.8l.3-.7z" fill-rule="evenodd"/>
<path d="M33.9 130l5.6-1.1 .1 .2-5.6 1.6z" fill-rule="evenodd"/>
<path d="M33.5 127.7l5.7 .6v.2l-5.8-.1z" fill-rule="evenodd"/>
<path d="M34.4 125.5l5.3 2.4v.2l-5.5-1.9z" fill-rule="evenodd"/>
<path d="M46.6 131.2l5 2.9-.4 .5-4.7-3.2z" fill-rule="evenodd"/>
<path d="M46.4 131.9l4 4.2-.5 .4-3.6-4.4z" fill-rule="evenodd"/>
<path d="M45.6 132l.2-.1 2.5 5.2-.6 .3z" fill-rule="evenodd"/>
</g>
<g font-size="11.1" fill="#fff">
<text x="80.3" y="42.8">TAKE CARE</text>
<text x="103.4" y="61.2">HIGH</text>
<text x="98.5" y="74">CRASH</text>
<text x="105" y="86.8">SITE</text>
</g>
<text font-size="7.1" fill="#231f20" x="122.5" y="248.9">WARNING SIGN</text>
<text font-size="6" fill="#231f20" x="174.1" y="275">TC1558_1</text>
<text font-size="4.5" fill="#231f20" x="112.8" y="257.5">“TAKE CARE” “HIGH CRASH SITE”</text>
<g font-size="4.2" fill="#231f20">
<text x="100.6" y="267.2">APPROVED AS OFFICIAL TRAFFIC SIGN</text>
<text x="174.4" y="285.6">A</text>
<text x="180.7" y="285.6">B</text>
<text x="186.6" y="285.6">C</text>
</g>
<g font-size="3.9" fill="#231f20">
<text x="34.3" y="156.6">Option 1</text>
<text x="79.5" y="156.6">Option 2</text>
<text x="124.2" y="156.6">Option 3</text>
<text x="169" y="156.6">Option 4</text>
<text x="24.9" y="208.8">Colour Legend</text>
<text x="83.8" y="209.2">Notes:</text>
<text x="31" y="215">Retroreflective red</text>
<text x="77.4" y="214">1. The use of this high impact sign is restricted to be installed at a site</text>
<text x="82" y="218.3">on a road where speeds are greater than 80 km/h, where crash rate</text>
<text x="31" y="222.1">Retroreflective white</text>
<text x="82" y="222.7">exceeds the ‘Critical Crash Rate’. For speeds of 80 km/h or less, or</text>
<text x="82" y="227">and / or where installation space is limited, refer to page 2.</text>
<text x="31" y="228.5">Retroreflective yellow</text>
<text x="77.4" y="231.3">2. Appropriate warning sign option may be selected as required.</text>
<text x="31" y="234.6">Black</text>
<text x="77.4" y="235.7">3. It may be supplemented with TC1738 where interim speed limit</text>
<text x="82" y="240">reductions have been adopted.</text>
</g>
<g font-size="3.5" fill="#231f20">
<text x="21.5" y="267.9">Department of Transport and Main Roads</text>
<text x="17.7" y="271.8">Infrastructure Management &amp; Delivery Division</text>
<text x="16.7" y="280.7">Designed</text>
<text x="42.7" y="280.7">Checked</text>
<text x="69.7" y="280.7">Scale</text>
<text x="98.5" y="281.4">PRINCIPAL ENGINEER</text>
<text x="154.7" y="276.2">18/04/17</text>
<text x="157.4" y="281.2">Date</text>
<text x="17" y="284.8">RH 07/05</text>
<text x="42.7" y="284.8">JD 07/05</text>
<text x="69.7" y="285.2">Not to Scale</text>
<text x="98.5" y="284.8">(Traffic Engineering)</text>
</g>
<g font-size="3.4" fill="#231f20">
<text x="94.8" y="19.3">3000</text>
<text x="166.9" y="21.7">r130</text>
<text x="38.2" y="24.1">100</text>
<text x="150.1" y="24.1">280</text>
<text x="173" y="32">200</text>
<text x="161.7" y="36.5">60</text>
<text x="173" y="40">200E</text>
<text x="173" y="49.4">260</text>
<text x="173" y="58.4">200D</text>
<text x="23.1" y="64">1800</text>
<text x="173" y="65">120</text>
<text x="173" y="71.2">200D</text>
<text x="173" y="77.4">120</text>
<text x="173" y="84">200D</text>
<text x="161.7" y="92.7">30</text>
<text x="173" y="93.8">300</text>
<text x="71.6" y="104.3">Size</text>
<text x="67.5" y="108.1">900 x 900</text>
</g>
<text font-size="2.9" fill="#231f20" x="180" y="279.4">Page 1 of 2</text>
</svg>
